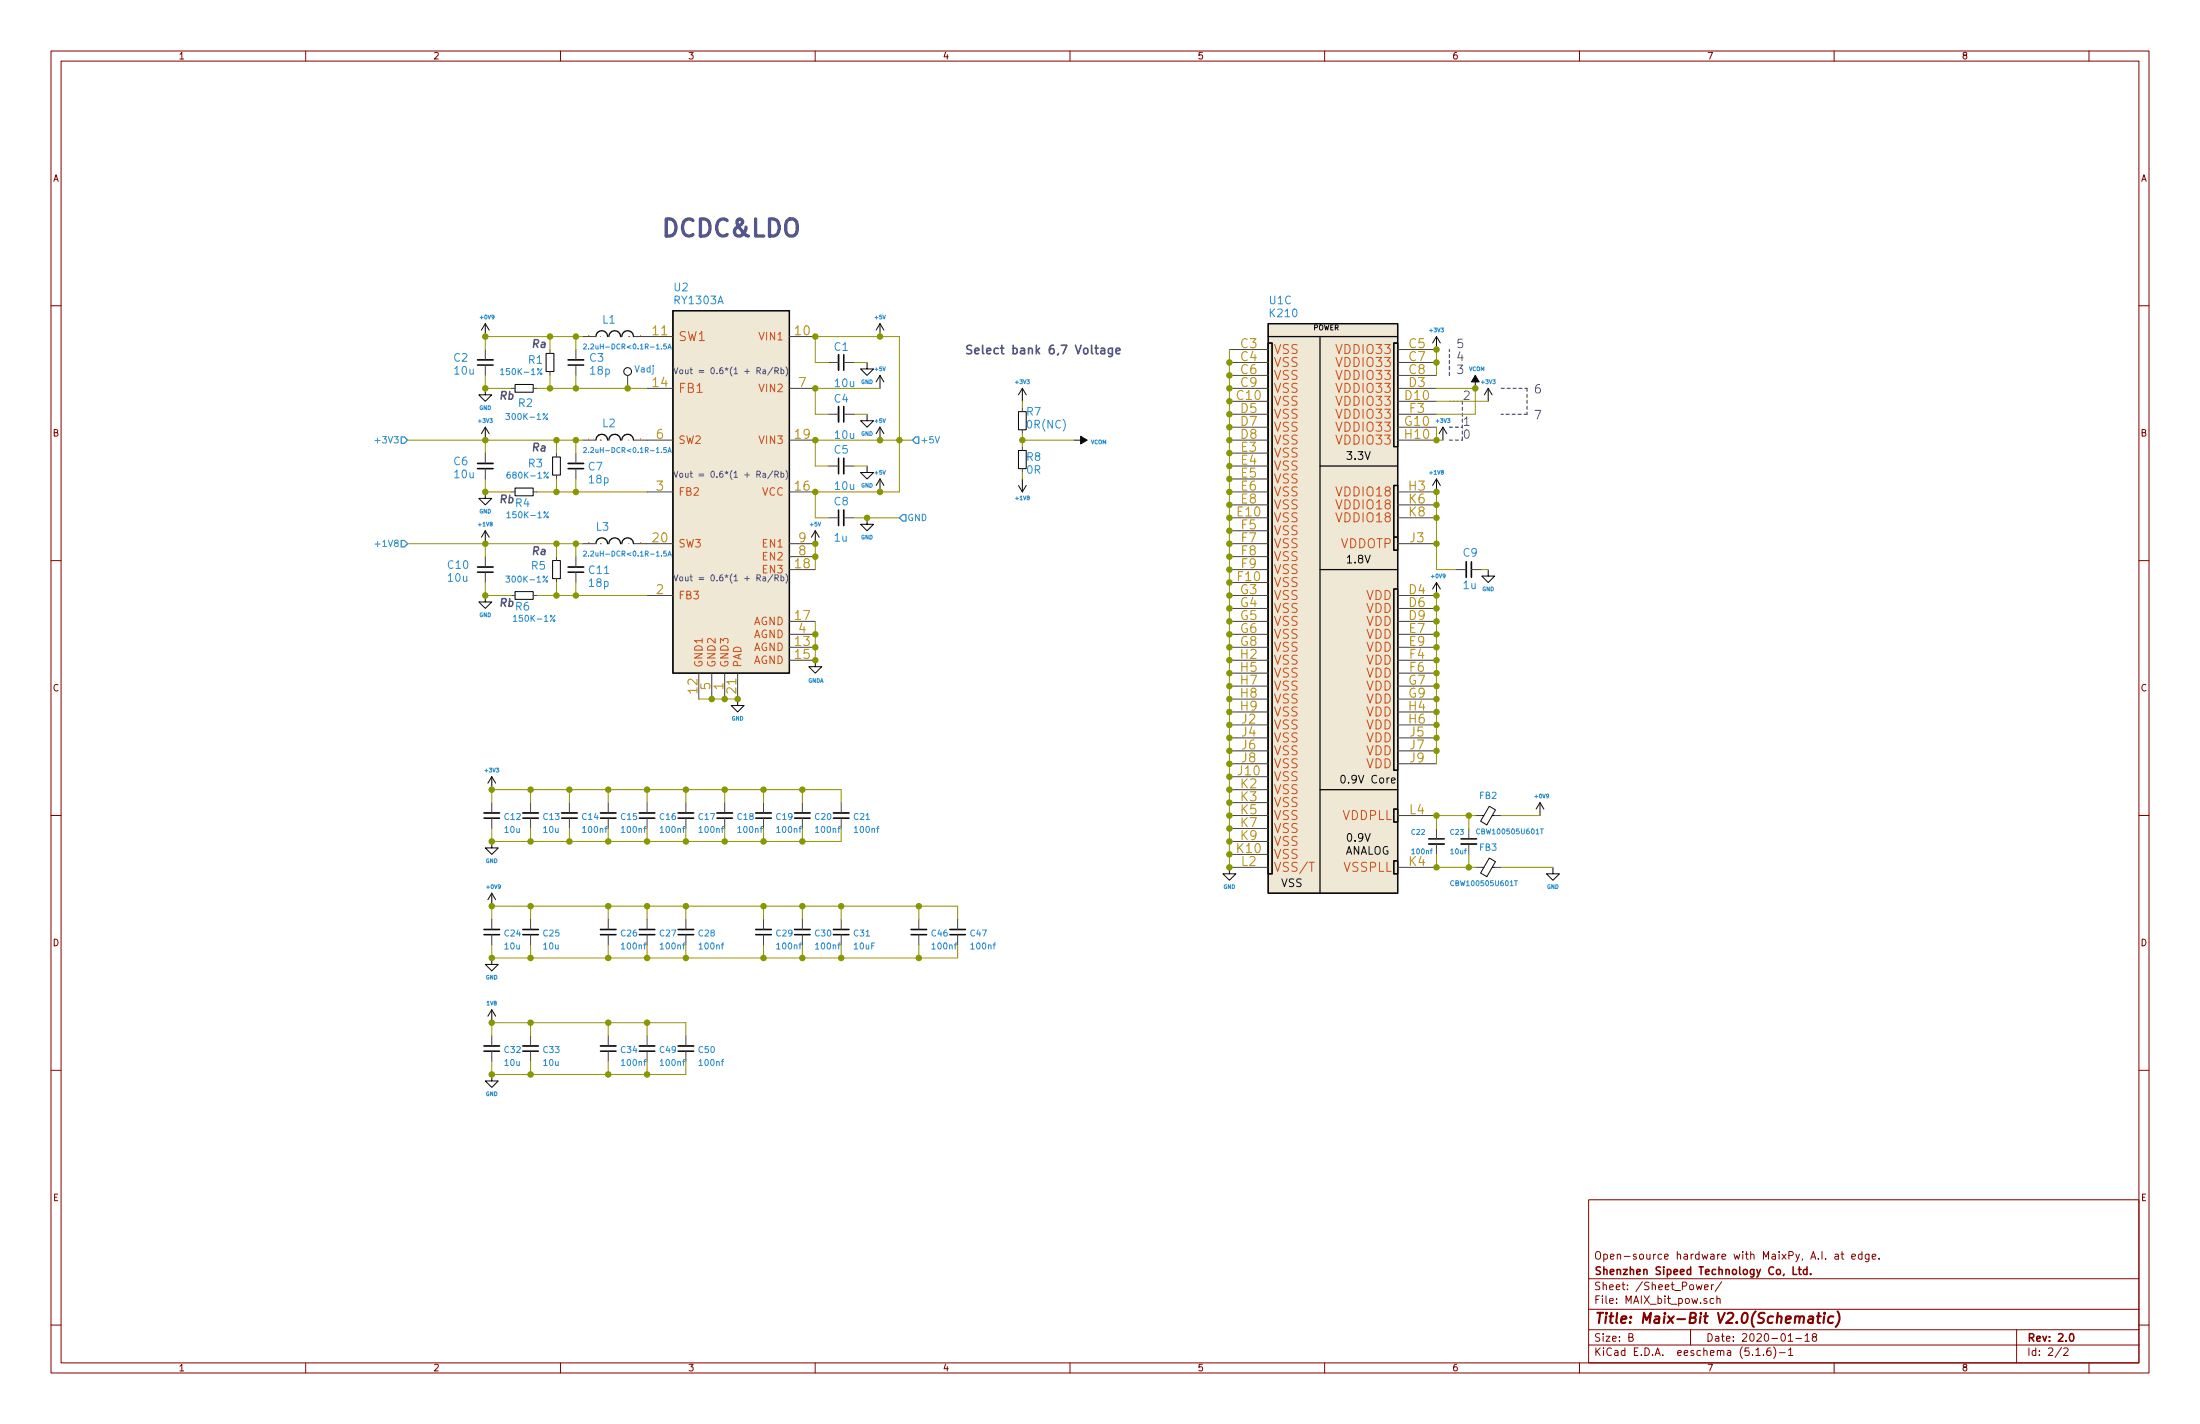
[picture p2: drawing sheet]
<svg xmlns="http://www.w3.org/2000/svg" width="432mm" height="279mm" viewBox="0 0 432 279" stroke-linecap="round" stroke-linejoin="round" font-family="sans-serif">
<g fill="none" stroke="#840000" stroke-width=".2">
<path d="M10 10h411.8v259.4h-411.8zM12 12h407.8v255.4h-407.8zM60 10v2M110 10v2M160 10v2M210 10v2M260 10v2M310 10v2M360 10v2M410 10v2M10 60h2M419.8 60h2"/>
<path d="M10 110h2M419.8 110h2M10 160h2M419.8 160h2M10 210h2M419.8 210h2M311.8 235.4h108v32h-108zM10 260h2M311.8 256.9h108M311.8 250.9h108M332.9 252.1l.3 1 .3-.8 .3 .8 .3-1M334.6 252.6l.7-.2-.1-.3h-.4l-.2 .2v.7h.6"/>
<path d="M335.9 252.1v1M336.3 254.8h-.4l-.3 .2 .2 .7h.5M336.3 252.1l-.4 .2M337 254.9l.2-.1h.4v1M337 254.3v1.5M337.9 251.5l-1.3 1.9M360.2 246.2h.6v.9M360.8 246.4l-.5 .1-.2 .2 .2 .4 .5-.1M361.3 246.1h.6M361.5 245.6v1.3l.4 .2M363.4 246.6l.8-.2-.1-.2-.4-.1-.3 .2 .1 .7h.6M365.5 246.2l-.5-.1-.3 .3 .1 .5 .2 .2 .5-.1"/>
<path d="M365.5 245.6v1.5M366.8 246.1v1.2l-.3 .3-.3-.1M366.8 246.2l-.4-.1-.3 .3 .1 .5 .2 .2 .4-.1M367.5 246.6l.7-.2-.1-.2-.4-.1-.2 .2v.7h.6M368.8 246.9v.2M419.8 260h2M60 267.4v2M110 267.4v2M160 267.4v2M210 267.4v2M260 267.4v2M310 267.4v2"/>
<path d="M311.8 263.9h108M311.8 260.9h108M319.7 262.4l.7-.1 .1-.2-.1-.4h-.7v1.5h.6l.2-.2 .1-.3-.4-.3M331.8 260.9v3M344.6 264.9l.5-.4v1.5M344.6 266h.9M346.1 265.8v.2M347.5 264.5h-.5a1.11 1.11 0 0 0-.1 1.4l.4 .1 .2-.2 .1-.5-.3-.3-.4 .1-.1 .2M348.1 264.3a1.71 1.71 0 0 1 0 2.2M349.2 265.4h1.2M351 263.2h.8M351.1 264.9l.4-.4v1.5"/>
<path d="M351.1 266h.8M352.5 262.6h1.1M354.3 262.1l.4-.4v1.5M354.3 263.2h.8M356 262.3l-.3-.3 .1-.2 .2-.1h.4l.2 .3-.1 .2-.5 .1-.3 .3 .1 .4 .2 .2h.3l.3-.3-.1-.4-.2-.2M360 267.4v2M395.8 260.9v6.5M404.6 264.4l-1.2 1.9M405.1 264.6l.5-.1 .3 .4-.9 1.1h.9M410 267.4v2"/>
</g>
<path d="M351.9 248.6v1.5h.8M353 249.1h.5M353.2 248.6v1.3l.3 .2M354.7 249.1h-.5l-.3 .3 .1 .5 .2 .2 .5-.1M354.7 248.6v1.5M355.4 249.9v.2M406.3 261.8l.2-.1a.8 .8 0 0 1 .6 .7 .8 .8 0 0 1-.6 .8l-.2-.2-.1-.4z" fill="none" stroke="#840000" stroke-width=".3"/>
<path d="M355.1 258.3h.7v1.3M355.9 258.7l-.7 .1a.4 .4 0 0 0-.3 .4 .4 .4 0 0 0 .2 .4l.7-.1M356.6 258.3h.8M357 257.6l-.2 1.7v.2l.4 .1M358 258.3l-.1 1.3M358.1 257.6l-.1 .1 .1 .1v-.2v.2M359.8 258.3a.68 .68 0 0 0-.9 .3v.8l.2 .2 .6-.1M360.7 257.3a2.31 2.31 0 0 1-.4 3.1" fill="none" stroke="#840000" stroke-width=".41"/>
<g fill="none" stroke="#0a0a0a" stroke-width=".33">
<path d="M93.7 70.6h3.1M111.5 70.6h3.1M164.6 69.6v3M164.6 79.8v3M93.7 90.9h3.1M111.5 90.9h3.1M165.6 89.9v3.1M93.7 111.3h3.1M111.5 111.3h3.1M165.6 100.1v3M287.8 110.2v3.1M95 159.5h3"/>
<path d="M102.6 159.5h3.1M110.2 159.5h3.1M117.9 159.5h3M125.5 159.5h3M133.1 159.5h3M140.7 159.5h3.1M148.3 159.5h3.1M156 159.5h3M163.6 159.5h3M280.4 165.6h3.1M286.8 165.6h3M95 182.4h3"/>
<path d="M102.6 182.4h3.1M117.9 182.4h3M125.5 182.4h3M133.1 182.4h3M148.3 182.4h3.1M156 182.4h3M163.6 182.4h3M178.8 182.4h3.1M186.4 182.4h3.1M95 205.2h3M102.6 205.2h3.1M117.9 205.2h3"/>
<path d="M125.5 205.2h3M133.1 205.2h3"/>
</g>
<g fill="none" stroke="#0a0a0a" stroke-width=".3">
<path d="M93.7 71.6h3.1M111.5 71.6h3.1M165.6 69.6v3M165.6 79.8v3M93.7 91.9h3.1M111.5 91.9h3.1M164.6 89.9v3.1M93.7 112.3h3.1M111.5 112.3h3.1M164.6 100.1v3M288.8 110.2v3.1M95 160.5h3"/>
<path d="M102.6 160.5h3.1M110.2 160.5h3.1M117.9 160.5h3M125.5 160.5h3M133.1 160.5h3M140.7 160.5h3.1M148.3 160.5h3.1M156 160.5h3M163.6 160.5h3M280.4 164.6h3.1M286.8 164.6h3M95 183.4h3"/>
<path d="M102.6 183.4h3.1M117.9 183.4h3M125.5 183.4h3M133.1 183.4h3M148.3 183.4h3.1M156 183.4h3M163.6 183.4h3M178.8 183.4h3.1M186.4 183.4h3.1M95 206.2h3M102.6 206.2h3.1M117.9 206.2h3"/>
<path d="M125.5 206.2h3M133.1 206.2h3"/>
</g>
<g fill="none" stroke="#493f36" stroke-width=".2">
<path d="M95.2 68.6v2M95.2 71.6v2.1M104.6 76.2h.8M107.9 68.6v.7M107.9 72.9v.8M113 68.6v2M113 71.6v2.1M114.3 66h2.5M123.2 73.7v2.5M124.5 66h7.6M127 76.2h5.1M154.9 66h5.1"/>
<path d="M154.9 76.2h5.1M162.6 71.1h2M165.6 71.1h2M241.3 76.2h7.6M241.3 71.1h7.6M241.3 78.7h7.6M241.3 68.6h7.6M241.3 73.7h7.6M274.3 76.2h7.6M274.3 71.1h7.6M274.3 78.7h7.6M274.3 68.6h7.6"/>
<path d="M274.3 73.7h7.6M95.2 88.9v2M95.2 91.9v2.1M104.6 96.5h.8M109.2 88.9v.8M109.2 93.2v.8M113 88.9v2M113 91.9v2.1M114.3 86.4h2.5M124.5 86.4h7.6M127 96.5h5.1M154.9 96.5h5.1"/>
<path d="M154.9 86.4h5.1M162.6 81.3h2M162.6 91.4h2M165.6 81.3h2M165.6 91.4h2M200.7 80v.8M200.7 84.3v.8M200.7 87.6v.8M200.7 91.9v.8M241.3 96.5h7.6M241.3 86.4h7.6M241.3 81.3h7.6"/>
<path d="M241.3 83.8h7.6M241.3 88.9h7.6M241.3 91.4h7.6M241.3 94h7.6M241.3 99.1h7.6M274.3 96.5h7.6M274.3 86.4h7.6M274.3 81.3h7.6M274.3 83.8h7.6M274.3 99.1h7.6M95.2 109.2v2.1M95.2 112.3v2"/>
<path d="M104.6 116.8h.8M109.2 109.2v.8M109.2 113.5v.8M113 109.2v2.1M113 112.3v2M114.3 106.7h2.5M124.5 106.7h7.6M127 116.8h5.1M154.9 111.8h5.1M154.9 106.7h5.1M154.9 109.2h5.1M162.6 101.6h2"/>
<path d="M165.6 101.6h2M241.3 111.8h7.6M241.3 116.8h7.6M241.3 106.7h7.6M241.3 109.2h7.6M241.3 119.4h7.6M241.3 101.6h7.6M241.3 114.3h7.6M241.3 104.1h7.6M274.3 116.8h7.6M274.3 106.7h7.6M274.3 119.4h7.6"/>
<path d="M274.3 101.6h7.6M285.7 111.8h2.1M288.8 111.8h2M137.2 132.1v5.1M139.7 132.1v5.1M142.2 132.1v5.1M144.8 132.1v5.1M154.9 127h5.1M154.9 129.5h5.1M154.9 121.9h5.1M154.9 124.5h5.1M241.3 127h7.6"/>
<path d="M241.3 129.5h7.6M241.3 121.9h7.6M241.3 124.5h7.6M241.3 132.1h7.6M241.3 134.6h7.6M241.3 137.2h7.6M241.3 139.7h7.6M274.3 127h7.6M274.3 129.5h7.6M274.3 121.9h7.6M274.3 124.5h7.6M274.3 132.1h7.6"/>
<path d="M274.3 134.6h7.6M274.3 137.2h7.6M274.3 139.7h7.6M96.5 157.5v2M104.1 157.5v2M111.8 157.5v2M119.4 157.5v2M127 157.5v2M134.6 157.5v2M142.2 157.5v2M149.9 157.5v2M157.5 157.5v2"/>
<path d="M165.1 157.5v2M241.3 142.2h7.6M241.3 152.4h7.6M241.3 144.8h7.6M241.3 147.3h7.6M241.3 149.9h7.6M241.3 154.9h7.6M241.3 157.5h7.6M274.3 142.2h7.6M274.3 144.8h7.6M274.3 147.3h7.6M274.3 149.9h7.6"/>
<path d="M96.5 160.5v2.1M104.1 160.5v2.1M111.8 160.5v2.1M119.4 160.5v2.1M127 160.5v2.1M134.6 160.5v2.1M142.2 160.5v2.1M149.9 160.5v2.1M157.5 160.5v2.1M165.1 160.5v2.1M241.3 160h7.6M241.3 170.2h7.6"/>
<path d="M241.3 167.6h7.6M241.3 162.6h7.6M241.3 165.1h7.6M274.3 160h7.6M274.3 170.2h7.6M281.9 162.6v2M281.9 165.6v2M288.3 162.6v2M288.3 165.6v2M289.6 160h1.2M289.6 170.2h1.2M293.4 160h1.2"/>
<path d="M293.4 170.2h1.2M96.5 180.3v2.1M96.5 183.4v2M104.1 180.3v2.1M104.1 183.4v2M119.4 180.3v2.1M119.4 183.4v2M127 180.3v2.1M127 183.4v2M134.6 180.3v2.1M134.6 183.4v2M149.9 180.3v2.1"/>
<path d="M149.9 183.4v2M157.5 180.3v2.1M157.5 183.4v2M165.1 180.3v2.1M165.1 183.4v2M180.3 180.3v2.1M180.3 183.4v2M188 180.3v2.1M188 183.4v2M96.5 203.2v2M96.5 206.2v2.1M104.1 203.2v2"/>
<path d="M104.1 206.2v2.1M119.4 203.2v2M119.4 206.2v2.1M127 203.2v2M127 206.2v2.1M134.6 203.2v2M134.6 206.2v2.1"/>
</g>
<g fill="none" stroke="#0a0a0a" stroke-width=".2">
<path d="M95.2 76.2v1.3h1.3l-1.3 1.2-1.2-1.2h1.2M95.2 63.5l-.7 1.3M95.2 63.5v2.5M95.2 63.5l.8 1.3M101.1 75.4h3.5v1.6h-3.5zM107.2 69.3h1.5v3.6h-1.5zM170.2 71.1v1.3h1.2l-1.2 1.3-1.3-1.3h1.3M172.7 63.5v2.5M172.7 73.7v2.5M172.7 63.5l-.7 1.3M172.7 63.5l.8 1.3M172.7 73.7l-.7 1.2"/>
<path d="M172.7 73.7l.8 1.2M200.7 76.2v2.5M200.7 76.2l-.8 1.3M200.7 76.2l.7 1.3M281.9 66l-.7 1.3M281.9 66v2.6M281.9 66l.8 1.3M289.6 73.7v2.5M292.1 76.2l-.8 1.3M292.1 76.2v2.5M292.1 76.2l.8 1.3M95.2 96.5v1.3h1.3l-1.3 1.3-1.2-1.3h1.2"/>
<path d="M95.2 83.8v2.6M95.2 83.8l-.7 1.3M95.2 83.8l.8 1.3M101.1 95.8h3.5v1.5h-3.5zM108.5 89.7h1.5v3.5h-1.5zM170.2 91.4v1.3h1.2l-1.2 1.3-1.3-1.3h1.3M170.2 81.3v1.3h1.2l-1.2 1.2-1.3-1.2h1.3M172.7 94l-.7 1.3M172.7 83.8v2.6M172.7 94v2.5M172.7 94l.8 1.3M172.7 83.8l-.7 1.3"/>
<path d="M172.7 83.8l.8 1.3M199.9 80.8h1.5v3.5h-1.5zM199.9 88.4h1.5v3.5h-1.5zM199.9 95.3l.8 1.2M200.7 94v2.5M201.4 95.3l-.7 1.2M210.8 86.4h2.6M281.9 94v2.5M281.9 94l-.7 1.3M281.9 94l.8 1.3M283.2 83.8l-.8 1.3M283.2 83.8v2.6"/>
<path d="M283.2 83.8l.8 1.3M95.2 116.8v1.3h1.3l-1.3 1.3-1.2-1.3h1.2M95.2 104.1v2.6M95.2 104.1l-.7 1.3M95.2 104.1l.8 1.3M101.1 116.1h3.5v1.5h-3.5zM108.5 110h1.5v3.5h-1.5zM160 104.1l-.7 1.3M160 104.1v2.6M160 104.1l.8 1.3M170.2 101.6v1.3h1.2l-1.2 1.2-1.3-1.2h1.3M281.9 114.3v2.5"/>
<path d="M281.9 114.3l-.7 1.3M281.9 114.3l.8 1.3M292.1 111.8v1.2h1.3l-1.3 1.3-1.3-1.3h1.3M144.8 137.2v1.2h1.2l-1.2 1.3-1.3-1.3h1.3M160 129.5v1.3h1.3l-1.3 1.3-1.3-1.3h1.3M96.5 152.4v2.5M96.5 152.4l-.7 1.3M96.5 152.4l.8 1.3M292.3 158.2l1.2 .7-1.7 2.9-1.2-.7zM302.3 157.5l-.8 1.3M302.3 157.5v2.5M302.3 157.5l.7 1.3"/>
<path d="M96.5 165.1v1.3h1.3l-1.3 1.2-1.3-1.2h1.3M96.5 175.3v2.5M96.5 175.3l-.7 1.2M96.5 175.3l.8 1.2M241.3 170.2v1.3h1.3l-1.3 1.2-1.3-1.2h1.3M290.8 160h.4M290.8 170.2h.4M292.3 168.4l1.2 .7-1.7 2.9-1.2-.7zM292.9 160h.5M292.9 170.2h.5M304.8 170.2v1.3h1.3l-1.3 1.2-1.3-1.2h1.3M96.5 188v1.2h1.3l-1.3 1.3-1.3-1.3h1.3"/>
<path d="M96.5 198.1l-.7 1.3M96.5 198.1v2.6M96.5 198.1l.8 1.3M96.5 210.8v1.3h1.3l-1.3 1.3-1.3-1.3h1.3"/>
<circle cx="123.2" cy="72.9" r=".76"/>
</g>
<g fill="#0a0a0a" stroke="#0a0a0a" stroke-width=".2">
<path d="M212.1 85.6l1.3 .8-1.3 .7z"/>
<path d="M289.6 73.7l.7 1.2h-1.5z"/>
</g>
<g fill="#eee8d5" stroke="#eee8d5" stroke-width=".2">
<path d="M132.1 61h22.8v71.1h-22.8z"/>
<path d="M248.9 63.5h25.4v111.8h-25.4z"/>
<path d="M248.9 67.3h.8v104.2h-.8z"/>
<path d="M273.6 168.9h.7v2.6h-.7z"/>
<path d="M273.6 158.8h.7v2.5h-.7z"/>
<path d="M273.6 115.6h.7v35.5h-.7z"/>
<path d="M273.6 105.4h.7v2.6h-.7z"/>
<path d="M273.6 95.3h.7v10.1h-.7z"/>
<path d="M273.6 67.3h.7v20.3h-.7z"/>
</g>
<g fill="none" stroke="#0a0a0a" stroke-width=".25">
<path d="M117 66a1.14 1.14 0 0 1 1.1-1.1 1.14 1.14 0 0 1 1.2 1.1M119.5 66a1.14 1.14 0 0 1 1.1-1.1 1.14 1.14 0 0 1 1.2 1.1M122 66a1.14 1.14 0 0 1 1.2-1.1 1.14 1.14 0 0 1 1.1 1.1M132.1 61h22.8v71.1h-22.8zM248.9 63.5h25.4v111.8h-25.4zM248.9 67.3h.8v104.2h-.8zM248.9 66h25.4M259.1 66v109.3M273.6 67.3h.7v20.3h-.7zM117 86.4a1.14 1.14 0 0 1 1.1-1.2 1.14 1.14 0 0 1 1.2 1.2M119.5 86.4a1.14 1.14 0 0 1 1.1-1.2 1.14 1.14 0 0 1 1.2 1.2M122 86.4a1.14 1.14 0 0 1 1.2-1.2 1.14 1.14 0 0 1 1.1 1.2"/>
<path d="M259.1 91.4h15.2M273.6 95.3h.7v10.1h-.7zM117 106.7a1.14 1.14 0 0 1 1.1-1.2 1.14 1.14 0 0 1 1.2 1.2M119.5 106.7a1.14 1.14 0 0 1 1.1-1.2 1.14 1.14 0 0 1 1.2 1.2M122 106.7a1.14 1.14 0 0 1 1.2-1.2 1.14 1.14 0 0 1 1.1 1.2M259.1 111.8h15.2M273.6 115.6h.7v35.5h-.7zM273.6 105.4h.7v2.6h-.7zM259.1 154.9h15.2M273.6 158.8h.7v2.5h-.7zM273.6 168.9h.7v2.6h-.7z"/>
</g>
<g fill="none" stroke="#268bd2" stroke-width=".2">
<path d="M98.2 72.6l.4-.3v1.2M98.2 73.5h.7M106.1 73.2h.2v.3h-.2zM106.4 72.3l-.9 1.2M114.5 67.6l.4-.1 .2 .3-.6 .7h.6M115.5 68.4v.1M130.8 67.5h-.5v.5l.3-.1 .2 .4-.2 .2-.3-.1M131.1 68.5l.3-1 .3 1M131.2 68.2h.5M99.3 81.1h.7l-.4 .5 .4 .1-.1 .6h-.4l-.2-.1M100.1 92.6l-.4 .1-.2 .4 .1 .7h.5l.1-.2-.1-.5h-.4l-.2 .2M107.2 82h.2v.3h-.2z"/>
<path d="M107.3 93.5h.3v.3h-.3zM107.5 81.1l-.9 1.2M107.6 92.6l-.9 1.2M114.5 87.9l.4-.1 .2 .3-.6 .7h.6M115.5 88.7v.1M130.8 87.8h-.5v.5l.3-.1 .2 .4-.2 .2-.3-.1M131.1 88.8l.3-1 .3 1M131.2 88.5h.5M99.3 113h.7l-.4 .5 .4 .1-.1 .6h-.4l-.2-.1M99.5 100.7l.3-.3v1.2M99.5 101.6h.7M107.2 113.9h.2v.3h-.2z"/>
<path d="M107.3 101.3h.3v.2h-.3zM107.5 113l-.9 1.2M107.6 100.4l-.9 1.2M114.5 108.2l.4-.1 .2 .3-.6 .7h.6M115.5 109v.1M130.8 108.1h-.5v.5l.3-.1 .2 .4-.2 .2-.3-.1M131.1 109.1l.3-1 .3 1M131.2 108.8h.5M100.8 121.1l.3-.4v1.2M100.8 121.9h.6M108.6 121.6h.2v.3h-.2zM108.9 120.7l-.9 1.2"/>
<path d="M285.3 172.9a.43 .43 0 0 0-.6 .4 .43 .43 0 0 0 .6 .4M290.4 162.7a.43 .43 0 0 0-.6 .4 .43 .43 0 0 0 .6 .4M297.3 172.8h.5M302.3 162.6h.6"/>
</g>
<path d="M117.9 66h.1M123.4 66h.1M117.9 86.4h.1M117.9 86.3v.1M123.4 86.3v.1M117.9 106.7h.1M123.4 106.7h.1M256.9 169.2h1.1" fill="none" stroke="#cb4b16" stroke-width=".2"/>
<path d="M115.5 65.8h.1M125.7 65.8h.1M115.5 86.2h.1M125.7 86.2h.1M115.5 106.5h.1M125.7 106.5h.1" fill="none" stroke="#b58900" stroke-width=".2"/>
<path d="M284.5 73.7v-5.1M287 78.7v7.7M294.6 76.2h5.1M299.7 76.2v5.1M284.5 83.8h2.5M284.5 86.4h2.5M299.7 81.3h-5.1" fill="none" stroke="#515593" stroke-width=".25" stroke-dasharray=".6 .6"/>
<path d="M287 78.7h-2.5" fill="none" stroke="#515593" stroke-width=".2" stroke-dasharray=".4 .4"/>
<g fill="none" stroke="#990" stroke-width=".2">
<path d="M95.2 73.7v2.5h5.1M105.4 76.2h21.6M107.9 66v2.6M107.9 73.7v2.5M113 66v2.6M113 73.7v2.5M114.3 66h-19.1v2.6M162.6 71.1h-2.6v-5.1h16.5v30.5h-16.5v5.1h2.6M167.6 71.1h2.6M172.7 76.2h-12.7v5.1h2.6M200.7 78.7v1.3M241.3 68.6v101.6"/>
<path d="M281.9 68.6v5.1M281.9 76.2h7.7v5.1h-7.7M281.9 78.7h10.2M80 86.4h34.3M95.2 94v2.5h5.1M95.2 86.4v2.5M105.4 96.5h21.6M109.2 86.4v2.5M109.2 94v2.5M113 86.4v2.5M113 94v2.5M167.6 91.4h2.6"/>
<path d="M167.6 81.3h2.6M179.1 86.4h-19.1v5h2.6M200.7 86.4h10.1M200.7 85.1v2.5M200.7 92.7v1.3M281.9 83.8v2.6h1.3M281.9 96.5v15.3h3.8M80 106.7h34.3M95.2 106.7v2.5M95.2 114.3v2.5h5.1M105.4 116.8h21.6M109.2 106.7v2.5"/>
<path d="M109.2 114.3v2.5M113 106.7v2.5M113 114.3v2.5M160 106.7v5.1M167.6 101.6h8.9M281.9 116.8v33.1M290.8 111.8h1.3M137.2 137.2h7.6M160 121.9v7.6M96.5 157.5v-2.6h68.6v2.6M104.1 154.9v2.6M111.8 154.9v2.6"/>
<path d="M119.4 154.9v2.6M127 154.9v2.6M134.6 154.9v2.6M142.2 154.9v2.6M149.9 154.9v2.6M157.5 154.9v2.6M96.5 162.6v2.5h68.6v-2.5M104.1 162.6v2.5M104.1 177.8v2.5M111.8 162.6v2.5M119.4 162.6v2.5M119.4 177.8v2.5"/>
<path d="M127 162.6v2.5M127 177.8v2.5M134.6 162.6v2.5M134.6 177.8v2.5M142.2 162.6v2.5M149.9 162.6v2.5M149.9 177.8v2.5M157.5 162.6v2.5M157.5 177.8v2.5M165.1 177.8v2.5M180.3 177.8v2.5M281.9 167.6v2.6h7.7"/>
<path d="M288.3 160v2.6M288.3 167.6v2.6M289.6 160h-7.7v2.6M294.6 160h7.7M294.6 170.2h10.2M96.5 185.4v2.6h91.5v-2.6M96.5 180.3v-2.5h91.5v2.5M104.1 185.4v2.6M119.4 185.4v2.6M127 185.4v2.6M134.6 185.4v2.6M149.9 185.4v2.6"/>
<path d="M157.5 185.4v2.6M165.1 185.4v2.6M180.3 185.4v2.6M96.5 203.2v-2.5h38.1v2.5M96.5 208.3v2.5h38.1v-2.5M104.1 200.7v2.5M104.1 208.3v2.5M119.4 200.7v2.5M119.4 208.3v2.5M127 200.7v2.5M127 208.3v2.5"/>
</g>
<path d="M73.6 86.4h1M183.6 85.6l.4 1.3 .4-1.3M73.6 106.8h1" fill="none" stroke="#2aa198" stroke-width=".2"/>
<path d="M78.7 85.7h.7l.6 .7-.6 .6h-.7zM179.7 85.7h.6v1.3h-.6l-.6-.6zM78.7 106h.7l.6 .7-.6 .6h-.7zM177.2 101h.6v1.2h-.6l-.7-.6z" fill="none" stroke="#2aa198" stroke-width=".25"/>
<path d="M216.1 68.4l.2-.1 .4 .1 .1 1M216.8 68.7l-.5 .1a.33 .33 0 0 0-.3 .3 .33 .33 0 0 0 .3 .3l.5-.1M218.3 68.3v1.4l-.3 .3-.4-.1M218.3 68.4l-.4-.1-.4 .3 .1 .7 .3 .1 .4-.1M219 68.9l.8-.2v-.3l-.5-.1-.3 .3 .1 .7h.7" fill="none" stroke="#515593" stroke-width=".33"/>
<g fill="none" stroke="#515593" stroke-width=".2">
<path d="M149.8 72.6h.4l.1 .7M150.3 72.8l-.6 .3 .1 .2h.5M151.7 72.1l-1 1.5M152.1 72.8l.6-.1v-.4l-.6-.2v1.2M152.4 72.8l.4 .5M153.3 72.6l.3-.1 .2 .3-.1 .5h-.4M153.3 72.1v1.2M154.3 72a1.31 1.31 0 0 1 0 1.8M149.8 92.9h.4l.1 .7M150.3 93.1l-.6 .3 .1 .2h.5M151.7 92.4l-1 1.5M152.1 93.1l.6-.1v-.4l-.6-.1v1.1"/>
<path d="M152.4 93.1l.4 .5M153.3 92.9h.3l.2 .2-.1 .5h-.4M153.3 92.5v1.1M154.3 92.3a1.31 1.31 0 0 1 0 1.8M149.8 113.2h.4l.1 .8M150.3 113.5l-.6 .2 .1 .2h.5M151.7 112.7l-1 1.5M152.1 113.4h.6v-.5l-.6-.1v1.2M152.4 113.4l.4 .6M153.3 113.2h.3l.2 .2-.1 .5h-.4M153.3 112.8v1.2M154.3 112.6a1.31 1.31 0 0 1 0 1.8"/>
</g>
<g fill="#859900" stroke="#859900" stroke-width=".25">
<circle cx="113" cy="86.4" r=".51"/>
<circle cx="281.9" cy="121.9" r=".51"/>
<circle cx="96.5" cy="154.9" r=".51"/>
<circle cx="281.9" cy="119.4" r=".51"/>
<circle cx="281.9" cy="106.7" r=".51"/>
<circle cx="96.5" cy="210.8" r=".51"/>
<circle cx="281.9" cy="127" r=".51"/>
<circle cx="96.5" cy="200.7" r=".51"/>
<circle cx="281.9" cy="101.6" r=".51"/>
<circle cx="104.1" cy="200.7" r=".51"/>
<circle cx="281.9" cy="99.1" r=".51"/>
<circle cx="113" cy="96.5" r=".51"/>
<circle cx="104.1" cy="210.8" r=".51"/>
<circle cx="200.7" cy="86.4" r=".51"/>
<circle cx="96.5" cy="165.1" r=".51"/>
<circle cx="281.9" cy="124.5" r=".51"/>
<circle cx="104.1" cy="154.9" r=".51"/>
<circle cx="95.3" cy="106.7" r=".51"/>
<circle cx="123.2" cy="76.2" r=".51"/>
<circle cx="281.9" cy="129.5" r=".51"/>
<circle cx="104.1" cy="165.1" r=".51"/>
<circle cx="281.9" cy="132.1" r=".51"/>
<circle cx="281.9" cy="134.6" r=".51"/>
<circle cx="111.8" cy="154.9" r=".51"/>
<circle cx="281.9" cy="137.2" r=".51"/>
<circle cx="281.9" cy="139.7" r=".51"/>
<circle cx="111.8" cy="165.1" r=".51"/>
<circle cx="95.3" cy="76.2" r=".51"/>
<circle cx="113" cy="106.7" r=".51"/>
<circle cx="281.9" cy="116.8" r=".51"/>
<circle cx="109.2" cy="96.5" r=".51"/>
<circle cx="160" cy="127" r=".51"/>
<circle cx="172.7" cy="66" r=".51"/>
<circle cx="127" cy="210.8" r=".51"/>
<circle cx="172.7" cy="86.4" r=".51"/>
<circle cx="109.2" cy="86.4" r=".51"/>
<circle cx="127" cy="200.7" r=".51"/>
<circle cx="119.4" cy="210.8" r=".51"/>
<circle cx="109.2" cy="116.8" r=".51"/>
<circle cx="176.5" cy="86.4" r=".51"/>
<circle cx="119.4" cy="200.7" r=".51"/>
<circle cx="172.7" cy="96.5" r=".51"/>
<circle cx="288.3" cy="170.2" r=".51"/>
<circle cx="281.9" cy="96.5" r=".51"/>
<circle cx="109.2" cy="106.7" r=".51"/>
<circle cx="113" cy="116.8" r=".51"/>
<circle cx="288.3" cy="160" r=".51"/>
<circle cx="170.2" cy="101.6" r=".51"/>
<circle cx="281.9" cy="170.2" r=".51"/>
<circle cx="95.3" cy="116.8" r=".51"/>
<circle cx="281.9" cy="160" r=".51"/>
<circle cx="281.9" cy="68.6" r=".51"/>
<circle cx="289.6" cy="76.2" r=".51"/>
<circle cx="95.3" cy="96.5" r=".51"/>
<circle cx="281.9" cy="71.1" r=".51"/>
<circle cx="281.9" cy="86.4" r=".51"/>
<circle cx="95.3" cy="86.4" r=".51"/>
<circle cx="160" cy="96.5" r=".51"/>
<circle cx="241.3" cy="162.6" r=".51"/>
<circle cx="157.5" cy="177.8" r=".51"/>
<circle cx="241.3" cy="165.1" r=".51"/>
<circle cx="241.3" cy="167.6" r=".51"/>
<circle cx="157.5" cy="188" r=".51"/>
<circle cx="241.3" cy="170.2" r=".51"/>
<circle cx="160" cy="66" r=".51"/>
<circle cx="149.9" cy="177.8" r=".51"/>
<circle cx="160" cy="76.2" r=".51"/>
<circle cx="160" cy="86.4" r=".51"/>
<circle cx="149.9" cy="188" r=".51"/>
<circle cx="241.3" cy="160" r=".51"/>
<circle cx="160" cy="106.7" r=".51"/>
<circle cx="119.4" cy="177.8" r=".51"/>
<circle cx="160" cy="109.2" r=".51"/>
<circle cx="160" cy="124.5" r=".51"/>
<circle cx="119.4" cy="188" r=".51"/>
<circle cx="144.8" cy="137.2" r=".51"/>
<circle cx="142.2" cy="137.2" r=".51"/>
<circle cx="127" cy="177.8" r=".51"/>
<circle cx="139.7" cy="137.2" r=".51"/>
<circle cx="241.3" cy="116.8" r=".51"/>
<circle cx="241.3" cy="139.7" r=".51"/>
<circle cx="241.3" cy="121.9" r=".51"/>
<circle cx="241.3" cy="124.5" r=".51"/>
<circle cx="157.5" cy="154.9" r=".51"/>
<circle cx="241.3" cy="127" r=".51"/>
<circle cx="241.3" cy="129.5" r=".51"/>
<circle cx="157.5" cy="165.1" r=".51"/>
<circle cx="241.3" cy="132.1" r=".51"/>
<circle cx="241.3" cy="134.6" r=".51"/>
<circle cx="241.3" cy="137.2" r=".51"/>
<circle cx="180.3" cy="177.8" r=".51"/>
<circle cx="127" cy="188" r=".51"/>
<circle cx="241.3" cy="142.2" r=".51"/>
<circle cx="180.3" cy="188" r=".51"/>
<circle cx="241.3" cy="144.8" r=".51"/>
<circle cx="241.3" cy="147.3" r=".51"/>
<circle cx="241.3" cy="149.9" r=".51"/>
<circle cx="241.3" cy="152.4" r=".51"/>
<circle cx="165.1" cy="177.8" r=".51"/>
<circle cx="241.3" cy="154.9" r=".51"/>
<circle cx="241.3" cy="157.5" r=".51"/>
<circle cx="165.1" cy="188" r=".51"/>
<circle cx="241.3" cy="76.2" r=".51"/>
<circle cx="160" cy="129.5" r=".51"/>
<circle cx="134.6" cy="154.9" r=".51"/>
<circle cx="241.3" cy="86.4" r=".51"/>
<circle cx="95.3" cy="66" r=".51"/>
<circle cx="241.3" cy="83.8" r=".51"/>
<circle cx="127" cy="165.1" r=".51"/>
<circle cx="241.3" cy="81.3" r=".51"/>
<circle cx="113" cy="66" r=".51"/>
<circle cx="241.3" cy="78.7" r=".51"/>
<circle cx="127" cy="154.9" r=".51"/>
<circle cx="241.3" cy="88.9" r=".51"/>
<circle cx="241.3" cy="73.7" r=".51"/>
<circle cx="108" cy="66" r=".51"/>
<circle cx="119.4" cy="165.1" r=".51"/>
<circle cx="241.3" cy="71.1" r=".51"/>
<circle cx="281.9" cy="147.3" r=".51"/>
<circle cx="113" cy="76.2" r=".51"/>
<circle cx="119.4" cy="154.9" r=".51"/>
<circle cx="281.9" cy="144.8" r=".51"/>
<circle cx="108" cy="76.2" r=".51"/>
<circle cx="241.3" cy="119.4" r=".51"/>
<circle cx="96.5" cy="188" r=".51"/>
<circle cx="241.3" cy="114.3" r=".51"/>
<circle cx="149.9" cy="165.1" r=".51"/>
<circle cx="134.6" cy="177.8" r=".51"/>
<circle cx="241.3" cy="111.8" r=".51"/>
<circle cx="241.3" cy="109.2" r=".51"/>
<circle cx="134.6" cy="188" r=".51"/>
<circle cx="149.9" cy="154.9" r=".51"/>
<circle cx="241.3" cy="106.7" r=".51"/>
<circle cx="241.3" cy="104.1" r=".51"/>
<circle cx="142.2" cy="165.1" r=".51"/>
<circle cx="281.9" cy="142.2" r=".51"/>
<circle cx="241.3" cy="101.6" r=".51"/>
<circle cx="104.1" cy="188" r=".51"/>
<circle cx="241.3" cy="99.1" r=".51"/>
<circle cx="142.2" cy="154.9" r=".51"/>
<circle cx="104.1" cy="177.8" r=".51"/>
<circle cx="241.3" cy="96.5" r=".51"/>
<circle cx="241.3" cy="94" r=".51"/>
<circle cx="96.5" cy="177.8" r=".51"/>
<circle cx="134.6" cy="165.1" r=".51"/>
<circle cx="241.3" cy="91.4" r=".51"/>
</g>
<text font-size="4.7" fill="#515593" x="129.5" y="46.5">DCDC&amp;LDO</text>
<text font-size="2.8" fill="#840000" x="312.8" y="259.7">Title: Maix-Bit V2.0(Schematic)</text>
<g font-size="2.5" fill="#b58900">
<text x="128.2" y="65.8">11</text>
<text x="156.1" y="65.8">10</text>
<text x="243.5" y="68.3">C3</text>
<text x="243.5" y="70.9">C4</text>
<text x="276.6" y="68.3">C5</text>
<text x="276.6" y="70.9">C7</text>
<text x="128.2" y="75.9">14</text>
<text x="156.8" y="75.9">7</text>
<text x="243.5" y="73.4">C6</text>
<text x="243.5" y="75.9">C9</text>
<text x="276.6" y="73.4">C8</text>
<text x="276.6" y="75.9">D3</text>
<text x="242.8" y="78.5">C10</text>
<text x="243.5" y="81">D5</text>
<text x="243.5" y="83.6">D7</text>
<text x="275.8" y="83.6">G10</text>
<text x="275.9" y="78.5">D10</text>
<text x="276.7" y="81">F3</text>
<text x="128.9" y="86.1">6</text>
<text x="156.1" y="86.1">19</text>
<text x="243.5" y="86.1">D8</text>
<text x="243.6" y="88.6">E3</text>
<text x="275.9" y="86.1">H10</text>
<text x="243.6" y="91.2">E4</text>
<text x="243.6" y="93.7">E5</text>
<text x="128.9" y="96.3">3</text>
<text x="156.1" y="96.3">16</text>
<text x="242.9" y="101.3">E10</text>
<text x="243.6" y="96.3">E6</text>
<text x="243.6" y="98.8">E8</text>
<text x="276.6" y="96.3">H3</text>
<text x="276.6" y="98.8">K6</text>
<text x="276.6" y="101.3">K8</text>
<text x="128.2" y="106.4">20</text>
<text x="156.8" y="106.4">9</text>
<text x="243.7" y="103.9">F5</text>
<text x="243.7" y="106.4">F7</text>
<text x="276.8" y="106.4">J3</text>
<text x="156.1" y="111.5">18</text>
<text x="156.8" y="109">8</text>
<text x="243.7" y="109">F8</text>
<text x="243.7" y="111.5">F9</text>
<text x="128.9" y="116.6">2</text>
<text x="243" y="114">F10</text>
<text x="243.5" y="116.6">G3</text>
<text x="243.5" y="119.1">G4</text>
<text x="276.6" y="116.6">D4</text>
<text x="276.6" y="119.1">D6</text>
<text x="156.1" y="121.7">17</text>
<text x="156.8" y="124.2">4</text>
<text x="243.5" y="121.7">G5</text>
<text x="243.5" y="124.2">G6</text>
<text x="276.6" y="121.7">D9</text>
<text x="276.6" y="124.2">E7</text>
<text x="156.1" y="126.7">13</text>
<text x="156.1" y="129.3">15</text>
<text x="243.5" y="126.7">G8</text>
<text x="243.5" y="129.3">H2</text>
<text x="243.5" y="131.8">H5</text>
<text x="276.6" y="126.7">E9</text>
<text x="276.7" y="129.3">F4</text>
<text x="276.7" y="131.8">F6</text>
<text x="136.9" y="136" transform="rotate(-90 136.9 136)">12</text>
<text x="139.4" y="135.3" transform="rotate(-90 139.4 135.3)">5</text>
<text x="142" y="135.3" transform="rotate(-90 142 135.3)">1</text>
<text x="144.5" y="136" transform="rotate(-90 144.5 136)">21</text>
<text x="243.5" y="134.4">H7</text>
<text x="243.5" y="136.9">H8</text>
<text x="276.5" y="134.4">G7</text>
<text x="276.5" y="136.9">G9</text>
<text x="243.5" y="139.4">H9</text>
<text x="243.7" y="142">J2</text>
<text x="276.6" y="139.4">H4</text>
<text x="276.6" y="142">H6</text>
<text x="243.7" y="144.5">J4</text>
<text x="243.7" y="147.1">J6</text>
<text x="243.7" y="149.6">J8</text>
<text x="276.8" y="144.5">J5</text>
<text x="276.8" y="147.1">J7</text>
<text x="276.8" y="149.6">J9</text>
<text x="243.1" y="152.1">J10</text>
<text x="243.5" y="154.7">K2</text>
<text x="243.5" y="157.2">K3</text>
<text x="243.5" y="159.8">K5</text>
<text x="276.7" y="159.8">L4</text>
<text x="242.8" y="167.4">K10</text>
<text x="243.5" y="162.3">K7</text>
<text x="243.5" y="164.8">K9</text>
<text x="243.7" y="169.9">L2</text>
<text x="276.6" y="169.9">K4</text>
</g>
<g font-size="2.5" fill="#cb4b16">
<text x="133.1" y="66.9">SW1</text>
<text x="249.9" y="69.5">VSS</text>
<text x="262.7" y="69.5">VDDIO33</text>
<text x="133.1" y="77.1">FB1</text>
<text x="249.9" y="72">VSS</text>
<text x="249.9" y="74.5">VSS</text>
<text x="249.9" y="77.1">VSS</text>
<text x="262.7" y="72">VDDIO33</text>
<text x="262.7" y="74.5">VDDIO33</text>
<text x="262.7" y="77.1">VDDIO33</text>
<text x="249.9" y="79.6">VSS</text>
<text x="249.9" y="82.2">VSS</text>
<text x="262.7" y="79.6">VDDIO33</text>
<text x="262.7" y="82.2">VDDIO33</text>
<text x="249.9" y="84.7">VSS</text>
<text x="249.9" y="87.2">VSS</text>
<text x="249.9" y="89.8">VSS</text>
<text x="262.7" y="84.7">VDDIO33</text>
<text x="262.7" y="87.2">VDDIO33</text>
<text x="249.9" y="92.3">VSS</text>
<text x="249.9" y="94.9">VSS</text>
<text x="249.9" y="97.4">VSS</text>
<text x="249.9" y="99.9">VSS</text>
<text x="262.7" y="97.4">VDDIO18</text>
<text x="262.7" y="99.9">VDDIO18</text>
<text x="249.9" y="102.5">VSS</text>
<text x="249.9" y="105">VSS</text>
<text x="249.9" y="107.6">VSS</text>
<text x="262.7" y="102.5">VDDIO18</text>
<text x="263" y="107.6">VDDOTP</text>
<text x="249.9" y="110.1">VSS</text>
<text x="249.9" y="112.6">VSS</text>
<text x="249.9" y="115.2">VSS</text>
<text x="249.9" y="117.7">VSS</text>
<text x="268.1" y="117.7">VDD</text>
<text x="249.9" y="120.3">VSS</text>
<text x="249.9" y="122.8">VSS</text>
<text x="249.9" y="125.3">VSS</text>
<text x="268.1" y="120.3">VDD</text>
<text x="268.1" y="122.8">VDD</text>
<text x="268.1" y="125.3">VDD</text>
<text x="249.9" y="127.9">VSS</text>
<text x="249.9" y="130.4">VSS</text>
<text x="268.1" y="127.9">VDD</text>
<text x="268.1" y="130.4">VDD</text>
<text x="249.9" y="133">VSS</text>
<text x="249.9" y="135.5">VSS</text>
<text x="268.1" y="133">VDD</text>
<text x="268.1" y="135.5">VDD</text>
<text x="249.9" y="138">VSS</text>
<text x="249.9" y="140.6">VSS</text>
<text x="249.9" y="143.1">VSS</text>
<text x="268.1" y="138">VDD</text>
<text x="268.1" y="140.6">VDD</text>
<text x="268.1" y="143.1">VDD</text>
<text x="249.9" y="145.7">VSS</text>
<text x="249.9" y="148.2">VSS</text>
<text x="268.1" y="145.7">VDD</text>
<text x="268.1" y="148.2">VDD</text>
<text x="249.9" y="153.3">VSS</text>
<text x="249.9" y="150.7">VSS</text>
<text x="249.9" y="155.8">VSS</text>
<text x="268.1" y="150.7">VDD</text>
<text x="249.9" y="158.4">VSS</text>
<text x="249.9" y="160.9">VSS</text>
<text x="263.4" y="160.9">VDDPLL</text>
<text x="249.9" y="163.4">VSS</text>
<text x="249.9" y="166">VSS</text>
<text x="249.9" y="168.5">VSS</text>
<text x="249.9" y="171.1">VSS/T</text>
<text x="263.7" y="171.1">VSSPLL</text>
</g>
<g font-size="2.3" fill="#515593">
<text x="189.2" y="69.5">Select bank 6,7 Voltage</text>
<text x="285.8" y="70.9">4</text>
<text x="285.8" y="68.3">5</text>
<text x="285.8" y="73.4">3</text>
<text x="301" y="77.2">6</text>
<text x="287" y="83.6">1</text>
<text x="287" y="78.5">2</text>
<text x="301" y="82.3">7</text>
<text x="287" y="86.1">0</text>
</g>
<g font-size="2.1" fill="#268bd2">
<text x="132.3" y="57.2">U2</text>
<text x="132.5" y="59.7">RY1303A</text>
<text x="249.2" y="59.7">U1C</text>
<text x="118.3" y="63.5">L1</text>
<text x="249.4" y="62.2">K210</text>
<text x="89.1" y="71">C2</text>
<text x="103.8" y="71.4">R1</text>
<text x="115.8" y="71">C3</text>
<text x="163.8" y="68.8">C1</text>
<text x="89.3" y="73.5">10u</text>
<text x="116" y="73.5">18p</text>
<text x="164" y="75.9">10u</text>
<text x="101.8" y="79.9">R2</text>
<text x="118.3" y="83.8">L2</text>
<text x="163.8" y="79">C4</text>
<text x="201.5" y="81.5">R7</text>
<text x="163.8" y="89">C5</text>
<text x="164" y="86.1">10u</text>
<text x="201.8" y="84.1">0R(NC)</text>
<text x="89.1" y="91.3">C6</text>
<text x="89.3" y="93.8">10u</text>
<text x="103.8" y="91.7">R3</text>
<text x="115.5" y="92.3">C7</text>
<text x="115.7" y="94.8">18p</text>
<text x="201.5" y="90.4">R8</text>
<text x="201.5" y="93">0R</text>
<text x="101.2" y="99.5">R4</text>
<text x="163.8" y="99.2">C8</text>
<text x="164" y="96.1">10u</text>
<text x="117" y="104.1">L3</text>
<text x="163.8" y="106.3">1u</text>
<text x="88" y="111.6">C10</text>
<text x="104.3" y="111.8">R5</text>
<text x="115.7" y="112.6">C11</text>
<text x="287.2" y="109.2">C9</text>
<text x="88" y="114.1">10u</text>
<text x="101.2" y="119.8">R6</text>
<text x="115.7" y="115.2">18p</text>
<text x="287.2" y="115.6">1u</text>
</g>
<g font-size="2.1" fill="#515593">
<text x="104.1" y="68.2">Ra</text>
<text x="97.8" y="78.4">Rb</text>
<text x="104.1" y="88.6">Ra</text>
<text x="97.8" y="98.7">Rb</text>
<text x="104.1" y="108.9">Ra</text>
<text x="97.8" y="119">Rb</text>
</g>
<g font-size="2.1" fill="#cb4b16">
<text x="149.3" y="66.8">VIN1</text>
<text x="149.3" y="76.9">VIN2</text>
<text x="133.1" y="87.1">SW2</text>
<text x="149.3" y="87.1">VIN3</text>
<text x="133.1" y="97.3">FB2</text>
<text x="149.5" y="97.3">VCC</text>
<text x="133.1" y="107.4">SW3</text>
<text x="149.9" y="107.4">EN1</text>
<text x="149.9" y="112.5">EN3</text>
<text x="149.9" y="110">EN2</text>
<text x="133.1" y="117.6">FB3</text>
<text x="147.8" y="122.7">AGND</text>
<text x="147.8" y="125.2">AGND</text>
<text x="137.9" y="131.1" transform="rotate(-90 137.9 131.1)">GND1</text>
<text x="140.4" y="131.1" transform="rotate(-90 140.4 131.1)">GND2</text>
<text x="143" y="131.1" transform="rotate(-90 143 131.1)">GND3</text>
<text x="145.5" y="131.1" transform="rotate(-90 145.5 131.1)">PAD</text>
<text x="147.8" y="127.7">AGND</text>
<text x="147.8" y="130.3">AGND</text>
</g>
<g font-size="2.1" fill="#0a0a0a">
<text x="264.4" y="90.2">3.3V</text>
<text x="264.4" y="110.5">1.8V</text>
<text x="263.6" y="153.7">0.9V Core</text>
<text x="263.8" y="167.7">ANALOG</text>
<text x="264.4" y="165.2">0.9V</text>
<text x="251.5" y="174">VSS</text>
</g>
<g font-size="2.1" fill="#840000">
<text x="312.8" y="250.1">Shenzhen Sipeed Technology Co, Ltd.</text>
<text x="312.8" y="247.1">Open-source hardware with MaixPy, A.I. at edge.</text>
<text x="312.8" y="255.8">File: MAIX_bit_pow.sch</text>
<text x="312.8" y="253.1">Sheet: /Sheet_Power/</text>
<text x="312.8" y="263.2">Size: B</text>
<text x="334.8" y="263.2">Date: 2020-01-18</text>
<text x="397.8" y="263.2">Rev: 2.0</text>
<text x="312.8" y="266">KiCad E.D.A. eeschema (5.1.6)-1</text>
<text x="397.8" y="266">Id: 2/2</text>
</g>
<g font-size="1.8" fill="#840000">
<text x="35" y="11.6">1</text>
<text x="85" y="11.6">2</text>
<text x="135" y="11.6">3</text>
<text x="185" y="11.6">4</text>
<text x="235" y="11.6">5</text>
<text x="285" y="11.6">6</text>
<text x="335" y="11.6">7</text>
<text x="385" y="11.6">8</text>
<text x="10.4" y="35.6">A</text>
<text x="420.2" y="35.6">A</text>
<text x="10.4" y="85.6">B</text>
<text x="420.2" y="85.6">B</text>
<text x="10.4" y="135.6">C</text>
<text x="420.2" y="135.6">C</text>
<text x="10.4" y="185.6">D</text>
<text x="420.2" y="185.6">D</text>
<text x="10.4" y="235.6">E</text>
<text x="420.2" y="235.6">E</text>
<text x="35" y="269">1</text>
<text x="85" y="269">2</text>
<text x="135" y="269">3</text>
<text x="185" y="269">4</text>
<text x="235" y="269">5</text>
<text x="285" y="269">6</text>
<text x="335" y="269">7</text>
<text x="385" y="269">8</text>
</g>
<g font-size="1.8" fill="#268bd2">
<text x="124.7" y="73.1">Vadj</text>
<text x="290.4" y="156.8">FB2</text>
<text x="290.4" y="166.9">FB3</text>
</g>
<g font-size="1.8" fill="#2aa198">
<text x="74.3" y="87">+3V3</text>
<text x="180.6" y="87">+5V</text>
<text x="74.3" y="107.3">+1V8</text>
<text x="178.1" y="102.2">GND</text>
</g>
<g font-size="1.7" fill="#268bd2">
<text x="98.9" y="73.6">150K-1%</text>
<text x="100" y="82.4">300K-1%</text>
<text x="100.1" y="93.9">680K-1%</text>
<text x="100.1" y="101.7">150K-1%</text>
<text x="100" y="114.3">300K-1%</text>
<text x="101.4" y="122">150K-1%</text>
<text x="99.1" y="160.9">C12</text>
<text x="106.7" y="160.9">C13</text>
<text x="114.3" y="160.9">C14</text>
<text x="121.9" y="160.9">C15</text>
<text x="129.6" y="160.9">C16</text>
<text x="137.2" y="160.9">C17</text>
<text x="144.8" y="160.9">C18</text>
<text x="152.4" y="160.9">C19</text>
<text x="160" y="160.9">C20</text>
<text x="167.7" y="160.9">C21</text>
<text x="99.1" y="163.4">10u</text>
<text x="106.8" y="163.4">10u</text>
<text x="114.6" y="163.4">100nf</text>
<text x="122.2" y="163.4">100nf</text>
<text x="129.8" y="163.4">100nf</text>
<text x="137.4" y="163.4">100nf</text>
<text x="145" y="163.4">100nf</text>
<text x="152.7" y="163.4">100nf</text>
<text x="160.3" y="163.4">100nf</text>
<text x="167.9" y="163.4">100nf</text>
<text x="99.1" y="183.7">C24</text>
<text x="106.7" y="183.7">C25</text>
<text x="121.9" y="183.7">C26</text>
<text x="129.6" y="183.7">C27</text>
<text x="137.2" y="183.7">C28</text>
<text x="152.4" y="183.7">C29</text>
<text x="160" y="183.7">C30</text>
<text x="167.7" y="183.7">C31</text>
<text x="182.9" y="183.7">C46</text>
<text x="190.5" y="183.7">C47</text>
<text x="99.1" y="186.3">10u</text>
<text x="106.8" y="186.3">10u</text>
<text x="122.2" y="186.3">100nf</text>
<text x="129.8" y="186.3">100nf</text>
<text x="137.4" y="186.3">100nf</text>
<text x="152.7" y="186.3">100nf</text>
<text x="160.3" y="186.3">100nf</text>
<text x="167.7" y="186.3">10uF</text>
<text x="183.1" y="186.3">100nf</text>
<text x="190.8" y="186.3">100nf</text>
<text x="99.1" y="206.6">C32</text>
<text x="99.1" y="209.1">10u</text>
<text x="106.7" y="206.6">C33</text>
<text x="106.8" y="209.1">10u</text>
<text x="121.9" y="206.6">C34</text>
<text x="122.2" y="209.1">100nf</text>
<text x="129.6" y="206.6">C49</text>
<text x="129.8" y="209.1">100nf</text>
<text x="137.2" y="206.6">C50</text>
<text x="137.4" y="209.1">100nf</text>
</g>
<g font-size="1.7" fill="#515593">
<text x="132.1" y="73.4">Vout = 0.6*(1 + Ra/Rb)</text>
<text x="132.1" y="93.7">Vout = 0.6*(1 + Ra/Rb)</text>
<text x="132.1" y="114">Vout = 0.6*(1 + Ra/Rb)</text>
</g>
<text font-size="1.4" fill="#0a0a0a" x="257.7" y="64.8">POWER</text>
<g font-size="1.4" fill="#268bd2">
<text x="116" y="68.5">2.2uH-DCR&lt;0.1R-1.5A</text>
<text x="116" y="88.8">2.2uH-DCR&lt;0.1R-1.5A</text>
<text x="116" y="109.2">2.2uH-DCR&lt;0.1R-1.5A</text>
<text x="277.1" y="163.8">C22</text>
<text x="277.3" y="167.6">100nf</text>
<text x="284.7" y="163.8">C23</text>
<text x="284.8" y="167.6">10uf</text>
<text x="290.3" y="163.7">CBW100505U601T</text>
<text x="285.2" y="173.8">CBW100505U601T</text>
</g>
<g font-size="1.1" fill="#268bd2">
<text x="94.3" y="62.6">+0V9</text>
<text x="171.8" y="62.6">+5V</text>
<text x="280.7" y="65.2">+3V3</text>
<text x="169" y="75.3">GND</text>
<text x="171.8" y="72.8">+5V</text>
<text x="199.4" y="75.3">+3V3</text>
<text x="288.3" y="72.8">VCOM</text>
<text x="290.9" y="75.3">+3V3</text>
<text x="94" y="83">+3V3</text>
<text x="94.1" y="80.4">GND</text>
<text x="171.8" y="83">+5V</text>
<text x="282" y="83">+3V3</text>
<text x="169" y="85.5">GND</text>
<text x="214.1" y="87.1">VCOM</text>
<text x="169" y="95.7">GND</text>
<text x="171.8" y="93.1">+5V</text>
<text x="280.7" y="93.1">+1V8</text>
<text x="94.1" y="100.7">GND</text>
<text x="199.4" y="98.1">+1V8</text>
<text x="94" y="103.3">+1V8</text>
<text x="159.1" y="103.3">+5V</text>
<text x="169" y="105.8">GND</text>
<text x="281" y="113.4">+0V9</text>
<text x="290.9" y="116">GND</text>
<text x="94.1" y="121.1">GND</text>
<text x="158.6" y="134">GNDA</text>
<text x="143.6" y="141.4">GND</text>
<text x="95.3" y="151.5">+3V3</text>
<text x="301.3" y="156.6">+0V9</text>
<text x="95.4" y="169.3">GND</text>
<text x="95.6" y="174.4">+0V9</text>
<text x="240.1" y="174.4">GND</text>
<text x="303.6" y="174.4">GND</text>
<text x="95.4" y="192.2">GND</text>
<text x="95.6" y="197.3">1V8</text>
<text x="95.4" y="215">GND</text>
</g>
</svg>
